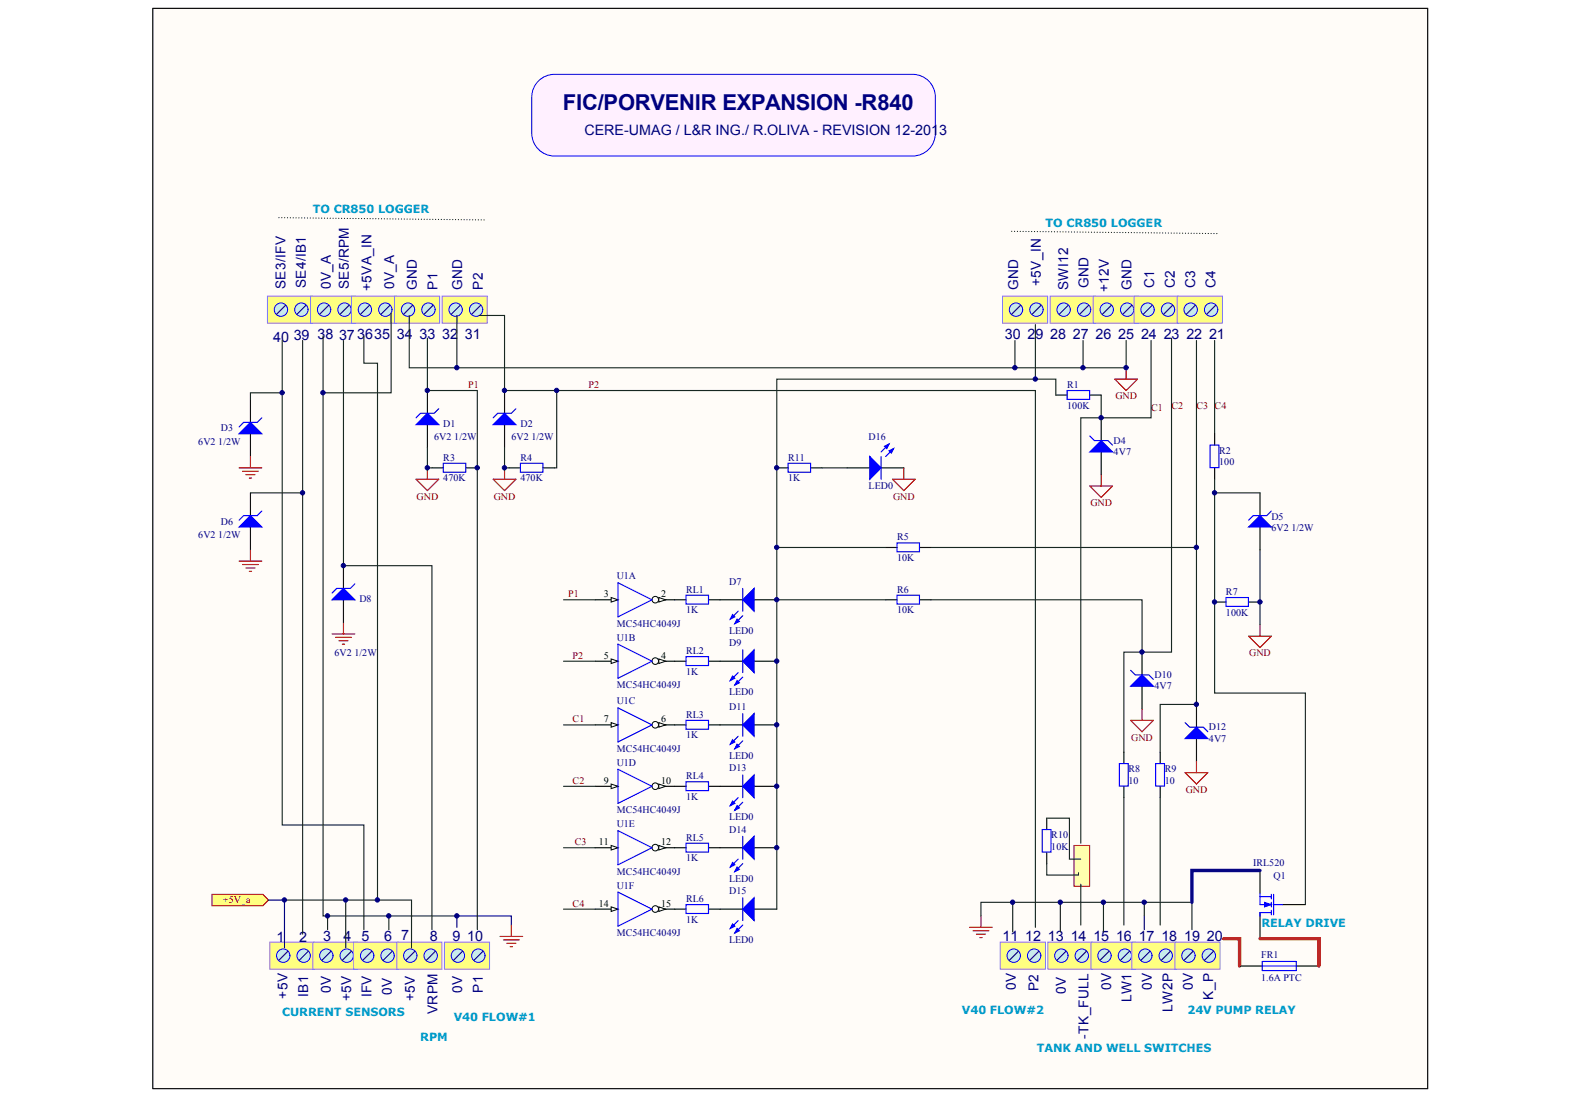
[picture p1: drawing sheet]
<svg xmlns="http://www.w3.org/2000/svg" width="289mm" height="200mm" viewBox="0 0 289 200" stroke-linecap="round" stroke-linejoin="round" font-family="sans-serif">
<path d="M27.8 1.5h232.1v196.6h-232.1z" fill="#fffcf8" stroke="#000" stroke-width=".18"/>
<path d="M98.3 14.5a4.1 4.1 0 0 1 2.6-1h65.3a4.1 4.1 0 0 1 4.1 4.2v6.6a4.1 4.1 0 0 1-4.1 4.1h-65.3a4.1 4.1 0 0 1-4.1-4.1v-6.6a4.1 4.1 0 0 1 1.5-3.2z" fill="#fff0ff" stroke="#00f" stroke-width=".18"/>
<path d="M49.1 171.5h8.2v4.9h-8.2z" fill="#ffff80" stroke="#96f" stroke-width=".18"/>
<circle cx="51.6" cy="173.9" r="1.22" fill="#c8ebeb" stroke="#00f" stroke-width=".18"/>
<path d="M52.4 173.1l-1.6 1.7" fill="none" stroke="#0c0087" stroke-width=".21"/>
<circle cx="55.3" cy="173.9" r="1.22" fill="#c8ebeb" stroke="#00f" stroke-width=".18"/>
<path d="M56.1 173.1l-1.6 1.7" fill="none" stroke="#0c0087" stroke-width=".21"/>
<path d="M57 171.5h8.2v4.9h-8.2z" fill="#ffff80" stroke="#96f" stroke-width=".18"/>
<circle cx="59.4" cy="173.9" r="1.22" fill="#c8ebeb" stroke="#00f" stroke-width=".18"/>
<path d="M60.3 173.1l-1.7 1.7" fill="none" stroke="#0c0087" stroke-width=".21"/>
<circle cx="63.1" cy="173.9" r="1.22" fill="#c8ebeb" stroke="#00f" stroke-width=".18"/>
<path d="M64 173.1l-1.7 1.7" fill="none" stroke="#0c0087" stroke-width=".21"/>
<path d="M64.4 171.5h8.2v4.9h-8.2z" fill="#ffff80" stroke="#96f" stroke-width=".18"/>
<circle cx="66.8" cy="173.9" r="1.22" fill="#c8ebeb" stroke="#00f" stroke-width=".18"/>
<path d="M67.7 173.1l-1.7 1.7" fill="none" stroke="#0c0087" stroke-width=".21"/>
<circle cx="70.6" cy="173.9" r="1.22" fill="#c8ebeb" stroke="#00f" stroke-width=".18"/>
<path d="M71.4 173.1l-1.6 1.7" fill="none" stroke="#0c0087" stroke-width=".21"/>
<path d="M72.2 171.5h8.3v4.9h-8.3z" fill="#ffff80" stroke="#96f" stroke-width=".18"/>
<circle cx="74.7" cy="173.9" r="1.22" fill="#c8ebeb" stroke="#00f" stroke-width=".18"/>
<path d="M75.5 173.1l-1.6 1.7" fill="none" stroke="#0c0087" stroke-width=".21"/>
<circle cx="78.4" cy="173.9" r="1.22" fill="#c8ebeb" stroke="#00f" stroke-width=".18"/>
<path d="M79.3 173.1l-1.7 1.7" fill="none" stroke="#0c0087" stroke-width=".21"/>
<path d="M80.9 171.5h8.2v4.9h-8.2z" fill="#ffff80" stroke="#96f" stroke-width=".18"/>
<circle cx="83.4" cy="173.9" r="1.22" fill="#c8ebeb" stroke="#00f" stroke-width=".18"/>
<path d="M84.2 173.1l-1.6 1.7" fill="none" stroke="#0c0087" stroke-width=".21"/>
<circle cx="87.1" cy="173.9" r="1.22" fill="#c8ebeb" stroke="#00f" stroke-width=".18"/>
<path d="M87.9 173.1l-1.6 1.7" fill="none" stroke="#0c0087" stroke-width=".21"/>
<path d="M182.1 171.5h8.2v4.9h-8.2z" fill="#ffff80" stroke="#96f" stroke-width=".18"/>
<circle cx="184.6" cy="173.9" r="1.22" fill="#c8ebeb" stroke="#00f" stroke-width=".18"/>
<path d="M185.4 173.1l-1.6 1.7" fill="none" stroke="#0c0087" stroke-width=".21"/>
<circle cx="188.3" cy="173.9" r="1.22" fill="#c8ebeb" stroke="#00f" stroke-width=".18"/>
<path d="M189.1 173.1l-1.6 1.7" fill="none" stroke="#0c0087" stroke-width=".21"/>
<path d="M190.8 171.5h8.2v4.9h-8.2z" fill="#ffff80" stroke="#96f" stroke-width=".18"/>
<circle cx="193.2" cy="173.9" r="1.22" fill="#c8ebeb" stroke="#00f" stroke-width=".18"/>
<path d="M194.1 173.1l-1.7 1.7" fill="none" stroke="#0c0087" stroke-width=".21"/>
<circle cx="196.9" cy="173.9" r="1.22" fill="#c8ebeb" stroke="#00f" stroke-width=".18"/>
<path d="M197.8 173.1l-1.7 1.7" fill="none" stroke="#0c0087" stroke-width=".21"/>
<path d="M198.6 171.5h8.2v4.9h-8.2z" fill="#ffff80" stroke="#96f" stroke-width=".18"/>
<circle cx="201.1" cy="173.9" r="1.22" fill="#c8ebeb" stroke="#00f" stroke-width=".18"/>
<path d="M201.9 173.1l-1.6 1.7" fill="none" stroke="#0c0087" stroke-width=".21"/>
<circle cx="204.8" cy="173.9" r="1.22" fill="#c8ebeb" stroke="#00f" stroke-width=".18"/>
<path d="M205.6 173.1l-1.6 1.7" fill="none" stroke="#0c0087" stroke-width=".21"/>
<path d="M206.1 171.5h8.2v4.9h-8.2z" fill="#ffff80" stroke="#96f" stroke-width=".18"/>
<circle cx="208.5" cy="173.9" r="1.22" fill="#c8ebeb" stroke="#00f" stroke-width=".18"/>
<path d="M209.4 173.1l-1.7 1.7" fill="none" stroke="#0c0087" stroke-width=".21"/>
<circle cx="212.2" cy="173.9" r="1.22" fill="#c8ebeb" stroke="#00f" stroke-width=".18"/>
<path d="M213.1 173.1l-1.7 1.7" fill="none" stroke="#0c0087" stroke-width=".21"/>
<path d="M213.9 171.5h8.2v4.9h-8.2z" fill="#ffff80" stroke="#96f" stroke-width=".18"/>
<circle cx="216.4" cy="173.9" r="1.22" fill="#c8ebeb" stroke="#00f" stroke-width=".18"/>
<path d="M217.2 173.1l-1.6 1.7" fill="none" stroke="#0c0087" stroke-width=".21"/>
<circle cx="220.1" cy="173.9" r="1.22" fill="#c8ebeb" stroke="#00f" stroke-width=".18"/>
<path d="M220.9 173.1l-1.6 1.7" fill="none" stroke="#0c0087" stroke-width=".21"/>
<path d="M48.7 53.9h8.2v4.9h-8.2z" fill="#ffff80" stroke="#96f" stroke-width=".18"/>
<circle cx="51.2" cy="56.4" r="1.22" fill="#c8ebeb" stroke="#00f" stroke-width=".18"/>
<path d="M52 55.6l-1.7 1.6" fill="none" stroke="#0c0087" stroke-width=".21"/>
<circle cx="54.9" cy="56.4" r="1.22" fill="#c8ebeb" stroke="#00f" stroke-width=".18"/>
<path d="M55.7 55.6l-1.6 1.6" fill="none" stroke="#0c0087" stroke-width=".21"/>
<path d="M56.5 53.9h8.3v4.9h-8.3z" fill="#ffff80" stroke="#96f" stroke-width=".18"/>
<circle cx="59" cy="56.4" r="1.22" fill="#c8ebeb" stroke="#00f" stroke-width=".18"/>
<path d="M59.8 55.6l-1.6 1.6" fill="none" stroke="#0c0087" stroke-width=".21"/>
<circle cx="62.7" cy="56.4" r="1.22" fill="#c8ebeb" stroke="#00f" stroke-width=".18"/>
<path d="M63.6 55.6l-1.7 1.6" fill="none" stroke="#0c0087" stroke-width=".21"/>
<path d="M64 53.9h8.2v4.9h-8.2z" fill="#ffff80" stroke="#96f" stroke-width=".18"/>
<circle cx="66.4" cy="56.4" r="1.22" fill="#c8ebeb" stroke="#00f" stroke-width=".18"/>
<path d="M67.3 55.6l-1.7 1.6" fill="none" stroke="#0c0087" stroke-width=".21"/>
<circle cx="70.1" cy="56.4" r="1.22" fill="#c8ebeb" stroke="#00f" stroke-width=".18"/>
<path d="M71 55.6l-1.7 1.6" fill="none" stroke="#0c0087" stroke-width=".21"/>
<path d="M71.8 53.9h8.2v4.9h-8.2z" fill="#ffff80" stroke="#96f" stroke-width=".18"/>
<circle cx="74.3" cy="56.4" r="1.22" fill="#c8ebeb" stroke="#00f" stroke-width=".18"/>
<path d="M75.1 55.6l-1.6 1.6" fill="none" stroke="#0c0087" stroke-width=".21"/>
<circle cx="78" cy="56.4" r="1.22" fill="#c8ebeb" stroke="#00f" stroke-width=".18"/>
<path d="M78.8 55.6l-1.6 1.6" fill="none" stroke="#0c0087" stroke-width=".21"/>
<path d="M80.5 53.9h8.2v4.9h-8.2z" fill="#ffff80" stroke="#96f" stroke-width=".18"/>
<circle cx="83" cy="56.4" r="1.22" fill="#c8ebeb" stroke="#00f" stroke-width=".18"/>
<path d="M83.8 55.6l-1.7 1.6" fill="none" stroke="#0c0087" stroke-width=".21"/>
<circle cx="86.7" cy="56.4" r="1.22" fill="#c8ebeb" stroke="#00f" stroke-width=".18"/>
<path d="M87.5 55.6l-1.6 1.6" fill="none" stroke="#0c0087" stroke-width=".21"/>
<path d="M182.5 53.9h8.2v4.9h-8.2z" fill="#ffff80" stroke="#96f" stroke-width=".18"/>
<circle cx="185" cy="56.4" r="1.22" fill="#c8ebeb" stroke="#00f" stroke-width=".18"/>
<path d="M185.8 55.6l-1.6 1.6" fill="none" stroke="#0c0087" stroke-width=".21"/>
<circle cx="188.7" cy="56.4" r="1.22" fill="#c8ebeb" stroke="#00f" stroke-width=".18"/>
<path d="M189.5 55.6l-1.6 1.6" fill="none" stroke="#0c0087" stroke-width=".21"/>
<path d="M191.2 53.9h8.2v4.9h-8.2z" fill="#ffff80" stroke="#96f" stroke-width=".18"/>
<circle cx="193.6" cy="56.4" r="1.22" fill="#c8ebeb" stroke="#00f" stroke-width=".18"/>
<path d="M194.5 55.6l-1.7 1.6" fill="none" stroke="#0c0087" stroke-width=".21"/>
<circle cx="197.4" cy="56.4" r="1.22" fill="#c8ebeb" stroke="#00f" stroke-width=".18"/>
<path d="M198.2 55.6l-1.6 1.6" fill="none" stroke="#0c0087" stroke-width=".21"/>
<path d="M199 53.9h8.3v4.9h-8.3z" fill="#ffff80" stroke="#96f" stroke-width=".18"/>
<circle cx="201.5" cy="56.4" r="1.22" fill="#c8ebeb" stroke="#00f" stroke-width=".18"/>
<path d="M202.3 55.6l-1.6 1.6" fill="none" stroke="#0c0087" stroke-width=".21"/>
<circle cx="205.2" cy="56.4" r="1.22" fill="#c8ebeb" stroke="#00f" stroke-width=".18"/>
<path d="M206.1 55.6l-1.7 1.6" fill="none" stroke="#0c0087" stroke-width=".21"/>
<path d="M206.5 53.9h8.2v4.9h-8.2z" fill="#ffff80" stroke="#96f" stroke-width=".18"/>
<circle cx="208.9" cy="56.4" r="1.22" fill="#c8ebeb" stroke="#00f" stroke-width=".18"/>
<path d="M209.8 55.6l-1.7 1.6" fill="none" stroke="#0c0087" stroke-width=".21"/>
<circle cx="212.6" cy="56.4" r="1.22" fill="#c8ebeb" stroke="#00f" stroke-width=".18"/>
<path d="M213.5 55.6l-1.7 1.6" fill="none" stroke="#0c0087" stroke-width=".21"/>
<path d="M214.3 53.9h8.2v4.9h-8.2z" fill="#ffff80" stroke="#96f" stroke-width=".18"/>
<circle cx="216.8" cy="56.4" r="1.22" fill="#c8ebeb" stroke="#00f" stroke-width=".18"/>
<path d="M217.6 55.6l-1.6 1.6" fill="none" stroke="#0c0087" stroke-width=".21"/>
<circle cx="220.5" cy="56.4" r="1.22" fill="#c8ebeb" stroke="#00f" stroke-width=".18"/>
<path d="M221.3 55.6l-1.6 1.6" fill="none" stroke="#0c0087" stroke-width=".21"/>
<path d="M38.6 162.8h9.3l1 1-1 1.1h-9.3z" fill-rule="evenodd" fill="#ffff80" stroke="#800000" stroke-width=".18"/>
<path d="M48.9 163.8h2.9v8.7M93.1 168.4v-1.7h-9.9v2.1M208.3 166.7v2.5" fill="none" stroke="#000080" stroke-width=".21"/>
<g fill="none" stroke="#000" stroke-width=".21">
<path d="M45.6 72.7v4.2M45.6 78.9v4.2M77.8 71.1v4.1M77.8 77.3v4.1M91.9 71.1v4.1M91.9 77.3v4.1M45.6 89.7v4.1M45.6 95.9v4.2M78.6 85.2h2.1M84.8 85.2h2.1M92.7 85.2h2M98.9 85.2h2"/>
<path d="M229.4 89.7v4.1M229.4 95.9v4.2M62.5 103v4.1M62.5 109.2v4.1M108.4 109.2h4.1M122.8 109.2h2.1M129 109.2h2.1"/>
</g>
<path d="M47.7 76l-.9 .9h-2.4l-.9 .8M79.9 74.4l-.8 .8h-2.5l-.9 .8M93.9 74.4l-.8 .8h-2.5l-.8 .8M47.7 93l-.9 .8h-2.4l-.9 .9M80.7 84.3h4.1v1.6h-4.1zM94.7 84.3h4.1v1.6h-4.1zM231.5 93l-.9 .8h-2.4l-.9 .9M64.6 106.3l-.8 .8h-2.5l-.8 .8M124.9 108.3h4.1v1.7h-4.1z" fill="none" stroke="#00f" stroke-width=".21"/>
<g fill="none" stroke="#800000" stroke-width=".21">
<path d="M203 69h4.1l-2.1 2.1zM205 66.9v2.1M43.5 85.2h4.2M44.2 85.8h2.8M44.8 86.4h1.6M45.4 87h.4M45.6 83.1v2.1M75.7 87.2h4.2l-2.1 2.1zM77.8 85.2v2M89.8 87.2h4.1l-2 2.1zM91.9 85.2v2M43.5 102.1h4.2"/>
<path d="M44.2 102.8h2.8M44.8 103.4h1.6M45.4 104h.4M45.6 100.1v2M60.5 115.4h4.1M61.1 116h2.9M61.7 116.6h1.7M62.3 117.2h.4M62.5 113.3v2.1M91 170.4h4.2M91.6 171.1h2.9M92.3 171.7h1.6"/>
<path d="M92.9 172.3h.4M93.1 168.4v2M176.5 168.8h4.2M177.1 169.4h2.9M177.8 170h1.6M178.4 170.6h.4M178.6 166.7v2.1"/>
</g>
<path d="M222.8 170.9h2.9v4.9" fill="none" stroke="#f00" stroke-width=".62"/>
<g fill="#00f" stroke="#00f" stroke-width=".21">
<path d="M229.4 93.8l2.1 2.1h-4.2z"/>
<path d="M45.6 76.9l2.1 2h-4.2z"/>
<path d="M45.6 93.8l2.1 2.1h-4.2z"/>
<path d="M62.5 107.1l2.1 2.1h-4.1z"/>
<path d="M77.8 75.2l2.1 2.1h-4.2z"/>
<path d="M91.9 75.2l2 2.1h-4.1z"/>
</g>
<g fill="none" stroke="#172721" stroke-width=".21">
<path d="M71.2 57v14.5h-12.4M74.5 57.4v9.5h130.5v-4.9M83.2 57.4v9.5M87.3 57.4h4.6v13.7h96.6v97.7M51.4 62v88.2h14.8v19M51.4 71.5h-5.8v1.2M55.1 62v108M58.8 61.1v105.6h.8M62.5 62v41h16.1v66.2M66.2 61.1v5h2.5v97.7M77.8 61.6v9.5h9.1v98.1M101.4 71.1v14.1h-.5"/>
<path d="M184.8 62v4.9M197.2 62v4.9M45.6 89.7h9.5M77.8 81.4v3.8h.8M91.9 81.4v3.8h.8M51.8 163.8h23.1v8.7M62.9 163.8v8.7M70.8 166.7v2.5M83.2 166.7h-23.6v2.5M178.6 166.7v-2.5h38.4v5M184.4 164.2v5.4M193 164.2v5.4"/>
<path d="M200.9 164.2v5.4M208.3 164.2v2.5"/>
</g>
<path d="M111.3 108.8l1.2 .4-1.2 .4z" fill="#fffcf8" stroke="#000" stroke-width=".18"/>
<path d="M118.7 109.2h4.1" fill="none" stroke="#000" stroke-width=".21"/>
<circle cx="119.3" cy="109.1" r=".6" fill="#fffcf8" stroke="#000" stroke-width=".18"/>
<path d="M119.9 108.8l1.3 .4-1.3 .4z" fill="#fffcf8" stroke="#000" stroke-width=".18"/>
<path d="M112.5 106.1l6.2 3.1-6.2 3.1z" fill="none" stroke="#00f" stroke-width=".21"/>
<path d="M108.4 120.3h4.1" fill="none" stroke="#000" stroke-width=".21"/>
<path d="M111.3 119.9l1.2 .4-1.2 .5z" fill="#fffcf8" stroke="#000" stroke-width=".18"/>
<path d="M118.7 120.3h4.1" fill="none" stroke="#000" stroke-width=".21"/>
<circle cx="119.3" cy="120.3" r=".6" fill="#fffcf8" stroke="#000" stroke-width=".18"/>
<path d="M119.9 119.9l1.3 .4-1.3 .5z" fill="#fffcf8" stroke="#000" stroke-width=".18"/>
<path d="M112.5 117.2l6.2 3.1-6.2 3.2z" fill="none" stroke="#00f" stroke-width=".21"/>
<path d="M108.4 131.9h4.1" fill="none" stroke="#000" stroke-width=".21"/>
<path d="M111.3 131.5l1.2 .4-1.2 .5z" fill="#fffcf8" stroke="#000" stroke-width=".18"/>
<path d="M118.7 131.9h4.1" fill="none" stroke="#000" stroke-width=".21"/>
<circle cx="119.3" cy="131.9" r=".6" fill="#fffcf8" stroke="#000" stroke-width=".18"/>
<path d="M119.9 131.5l1.3 .4-1.3 .5z" fill="#fffcf8" stroke="#000" stroke-width=".18"/>
<path d="M112.5 128.8l6.2 3.1-6.2 3.1z" fill="none" stroke="#00f" stroke-width=".21"/>
<path d="M118.7 143.1h4.1" fill="none" stroke="#000" stroke-width=".21"/>
<circle cx="119.3" cy="143.1" r=".6" fill="#fffcf8" stroke="#000" stroke-width=".18"/>
<path d="M119.9 142.7l1.3 .4-1.3 .4z" fill="#fffcf8" stroke="#000" stroke-width=".18"/>
<path d="M108.4 143.1h4.1" fill="none" stroke="#000" stroke-width=".21"/>
<path d="M111.3 142.7l1.2 .4-1.2 .4z" fill="#fffcf8" stroke="#000" stroke-width=".18"/>
<path d="M112.5 140l6.2 3.1-6.2 3.1z" fill="none" stroke="#00f" stroke-width=".21"/>
<path d="M118.7 154.3h4.1" fill="none" stroke="#000" stroke-width=".21"/>
<circle cx="119.3" cy="154.3" r=".6" fill="#fffcf8" stroke="#000" stroke-width=".18"/>
<path d="M119.9 153.9l1.3 .4-1.3 .4z" fill="#fffcf8" stroke="#000" stroke-width=".18"/>
<path d="M108.4 154.3h4.1" fill="none" stroke="#000" stroke-width=".21"/>
<path d="M111.3 153.9l1.2 .4-1.2 .4z" fill="#fffcf8" stroke="#000" stroke-width=".18"/>
<path d="M112.5 151.2l6.2 3.1-6.2 3.1z" fill="none" stroke="#00f" stroke-width=".21"/>
<path d="M118.7 165.5h4.1" fill="none" stroke="#000" stroke-width=".21"/>
<circle cx="119.3" cy="165.5" r=".6" fill="#fffcf8" stroke="#000" stroke-width=".18"/>
<path d="M119.9 165.1l1.3 .4-1.3 .4z" fill="#fffcf8" stroke="#000" stroke-width=".18"/>
<path d="M108.4 165.5h4.1" fill="none" stroke="#000" stroke-width=".21"/>
<path d="M111.3 165.1l1.2 .4-1.2 .4z" fill="#fffcf8" stroke="#000" stroke-width=".18"/>
<g fill="none" stroke="#00f" stroke-width=".21">
<path d="M124.9 119.5h4.1v1.6h-4.1zM134.4 111.2l-1.4 1.5M135.2 112.1l-1.4 1.4M135.2 107.1v4.1M135.2 118.3v4.1M124.9 131.1h4.1v1.6h-4.1zM134.4 122.4l-1.4 1.5M134.4 134l-1.4 1.5M135.2 129.9v4.1M135.2 123.2l-1.4 1.5M135.2 134.8l-1.4 1.5M124.9 142.3h4.1v1.6h-4.1z"/>
<path d="M124.9 153.5h4.1v1.6h-4.1zM134.4 145.2l-1.4 1.4M134.4 156.4l-1.4 1.4M135.2 141v4.2M135.2 152.2v4.2M135.2 146l-1.4 1.5M135.2 157.2l-1.4 1.4M112.5 162.4l6.2 3.1-6.2 3.1zM124.9 164.6h4.1v1.7h-4.1zM134.4 167.5l-1.4 1.5M135.2 163.4v4.1M135.2 168.4l-1.4 1.4"/>
</g>
<g fill="none" stroke="#000" stroke-width=".21">
<path d="M131.1 109.2h4.1M137.3 109.2h4.1M122.8 120.3h2.1M122.8 131.9h2.1M129 120.3h6.2M129 131.9h6.2M137.3 120.3h4.1M137.3 131.9h4.1M122.8 143.1h2.1M122.8 154.3h2.1M129 143.1h6.2M129 154.3h6.2"/>
<path d="M137.3 143.1h4.1M137.3 154.3h4.1M122.8 165.5h2.1M129 165.5h6.2M137.3 165.5h4.1"/>
</g>
<g fill="#00f" stroke="#00f" stroke-width=".21">
<path d="M137.3 107.1v4.1l-2.1-2z"/>
<path d="M133.4 111.9l.4 .4-.8 .4z"/>
<path d="M134.2 112.7l.4 .4-.8 .4z"/>
<path d="M137.3 118.3v4.1l-2.1-2.1z"/>
<path d="M133.4 123l.4 .5-.8 .4z"/>
<path d="M134.2 123.9l.4 .4-.8 .4z"/>
<path d="M137.3 129.9v4.1l-2.1-2.1z"/>
<path d="M133.4 134.6l.4 .4-.8 .5z"/>
<path d="M134.2 135.5l.4 .4-.8 .4z"/>
<path d="M137.3 141v4.2l-2.1-2.1z"/>
<path d="M133.4 145.8l.4 .4-.8 .4z"/>
<path d="M134.2 146.6l.4 .4-.8 .5z"/>
<path d="M137.3 152.2v4.2l-2.1-2.1z"/>
<path d="M133.4 157l.4 .4-.8 .4z"/>
<path d="M134.2 157.8l.4 .4-.8 .4z"/>
<path d="M137.3 163.4v4.1l-2.1-2z"/>
<path d="M133.4 168.2l.4 .4-.8 .4z"/>
<path d="M134.2 169l.4 .4-.8 .4z"/>
</g>
<path d="M188.5 59.1v9.9h-47.1v96.5M213.3 61.6v57.1h-8.7v18.2M217.8 62v66.2h-6.6v8.7M102.6 109.2h5.8M102.6 120.3h5.8M102.6 131.9h5.8M102.6 143.1h5.8M102.6 154.3h5.8M102.6 165.5h5.8" fill="none" stroke="#172721" stroke-width=".21"/>
<path d="M195.5 153.9h2.9v7.4h-2.9z" fill="#ffffb0" stroke="#800000" stroke-width=".18"/>
<g fill="none" stroke="#172721" stroke-width=".21">
<path d="M188.5 69h3.7v2.9M200.5 71.9v4.1M209.6 62v14h-12.8v77.5M221.1 62v16.9M141.4 99.6h19.8M149.7 85.2h4.5M169.5 99.6h48.3M221.1 87.2v38.9h16.6v38.5M221.1 89.7h8.3M141.4 109.2h19.8M169.5 109.2h38.4v9.5M229.4 100.1v13.6"/>
<path d="M190.6 157.2v2.1h5.7v-.5M190.6 148.9h4.1v7.5h2.1M204.6 145.2v23.2M211.2 145.2v23.2M196.8 160.9v7.5"/>
</g>
<g fill="none" stroke="#000" stroke-width=".21">
<path d="M192.2 71.9h2.1M198.4 71.9h2.1M200.5 76v4.2M221.1 78.9v2.1M141.4 85.2h2.1M147.6 85.2h2.1M154.2 85.2h4.2M160.4 85.2h4.1M161.2 99.6h2.1M167.4 99.6h2.1M200.5 82.3v4.1M221.1 85.2v2"/>
<path d="M161.2 109.2h2.1M167.4 109.2h2.1M207.9 118.7v4.1M221.1 109.6h2.1M227.3 109.6h2.1M204.6 136.9v2.1M207.9 124.9v4.1M211.2 136.9v2.1M217.8 128.2v4.2M217.8 134.4v4.2M190.6 148.9v2.1M190.6 155.1v2.1"/>
<path d="M204.6 143.1v2.1M211.2 143.1v2.1M229.4 158.4v4.2M225.7 175.8h4.1M229.4 166.7v4.2M233.5 164.6h4.2M236 175.8h4.1"/>
</g>
<g fill="#00f" stroke="#00f" stroke-width=".21">
<path d="M200.5 80.2l2 2.1h-4.1z"/>
<path d="M207.9 122.8l2.1 2.1h-4.2z"/>
<path d="M217.8 132.4l2.1 2h-4.1z"/>
<path d="M158.4 83.1l2 2.1-2 2z"/>
<path d="M161.9 82.1l.8-.5-.4 .9z"/>
<path d="M161 81.2l.9-.4-.5 .8z"/>
</g>
<g fill="none" stroke="#00f" stroke-width=".21">
<path d="M194.3 71.1h4.1v1.6h-4.1zM198.4 79.4l.8 .8h2.5l.8 .8M143.5 84.3h4.1v1.6h-4.1zM160.4 83.1v4.1M161.9 80.8l-1.5 1.5M162.7 81.6l-1.5 1.5M163.3 98.8h4.1v1.6h-4.1zM220.3 81h1.6v4.1h-1.6zM163.3 108.3h4.1v1.7h-4.1zM223.2 108.8h4.1v1.6h-4.1zM203.8 139h1.6v4.1h-1.6zM205.8 122l.9 .8h2.5l.8 .9"/>
<path d="M210.4 139h1.6v4.1h-1.6zM215.8 131.5l.8 .9h2.5l.8 .8M189.7 151h1.7v4.1h-1.7zM229.4 162.6v2h2.1M229.4 163.2h2.1M229.8 175h6.2v1.7h-6.2zM229.8 175.8h6.2M231.5 166.1h-2.1v.6M231.5 162.8v.8M231.5 164.2v.9M231.5 165.7v.8M231.9 164.6h1.6"/>
<path d="M231.9 162.8v3.7"/>
</g>
<path d="M162.5 87.2h4.1l-2.1 2.1zM164.5 85.2v2M198.4 88.5h4.1l-2 2zM200.5 86.4v2.1M227.3 115.8h4.2l-2.1 2.1zM229.4 113.7v2.1M205.8 131.1h4.2l-2.1 2.1zM207.9 129v2.1M217.8 138.6v2M215.8 140.6h4.1l-2.1 2.1z" fill="none" stroke="#800000" stroke-width=".21"/>
<path d="M230.2 164.2l1.3 .4-1.3 .5z" fill="#00f" stroke="#00f" stroke-width=".18"/>
<path d="M229.4 158.4h-12.4v5.8" fill="none" stroke="#11037f" stroke-width=".62"/>
<path d="M88.1 40l-37.5-.4M221.5 42.5l-37.5-.4" fill="none" stroke="#000" stroke-width=".21" stroke-dasharray="0 .5"/>
<path d="M229.4 170.9h10.7v4.9" fill="none" stroke="#f00" stroke-width=".62"/>
<g fill="#000080" stroke="#000080" stroke-width=".18">
<circle cx="51.4" cy="71.5" r=".39"/>
<circle cx="51.8" cy="163.8" r=".39"/>
<circle cx="55.1" cy="89.7" r=".39"/>
<circle cx="58.8" cy="71.5" r=".39"/>
<circle cx="59.6" cy="166.7" r=".39"/>
<circle cx="62.5" cy="102.9" r=".39"/>
<circle cx="62.9" cy="163.8" r=".39"/>
<circle cx="68.7" cy="163.8" r=".39"/>
<circle cx="70.8" cy="166.7" r=".39"/>
<circle cx="77.8" cy="85.1" r=".39"/>
<circle cx="77.8" cy="71.1" r=".39"/>
<circle cx="83.2" cy="166.7" r=".39"/>
<circle cx="83.2" cy="66.9" r=".39"/>
<circle cx="86.9" cy="85.1" r=".39"/>
<circle cx="91.8" cy="85.1" r=".39"/>
<circle cx="91.8" cy="71.1" r=".39"/>
<circle cx="101.3" cy="71.1" r=".39"/>
<circle cx="141.4" cy="154.3" r=".39"/>
<circle cx="141.4" cy="143.1" r=".39"/>
<circle cx="141.4" cy="131.9" r=".39"/>
<circle cx="141.4" cy="120.3" r=".39"/>
<circle cx="141.4" cy="109.1" r=".39"/>
<circle cx="141.4" cy="99.6" r=".39"/>
<circle cx="141.4" cy="85.1" r=".39"/>
<circle cx="184.4" cy="164.2" r=".39"/>
<circle cx="184.8" cy="66.9" r=".39"/>
<circle cx="188.5" cy="69" r=".39"/>
<circle cx="193" cy="164.2" r=".39"/>
<circle cx="197.2" cy="66.9" r=".39"/>
<circle cx="200.5" cy="76" r=".39"/>
<circle cx="200.9" cy="164.2" r=".39"/>
<circle cx="205" cy="66.9" r=".39"/>
<circle cx="207.9" cy="118.7" r=".39"/>
<circle cx="208.3" cy="164.2" r=".39"/>
<circle cx="217.8" cy="128.2" r=".39"/>
<circle cx="217.8" cy="99.6" r=".39"/>
<circle cx="221.1" cy="109.6" r=".39"/>
<circle cx="221.1" cy="89.7" r=".39"/>
<circle cx="229.4" cy="109.6" r=".39"/>
</g>
<text font-size="4" fill="#000080" x="102.5" y="20">FIC/PORVENIR EXPANSION -R840</text>
<g font-size="2.6" fill="#000080">
<text x="106.4" y="24.6">CERE-UMAG / L&amp;R ING./ R.OLIVA - REVISION 12-2013</text>
<text x="49.7" y="62.2">40</text>
<text x="53.5" y="61.8">39</text>
<text x="57.8" y="61.6">38</text>
<text x="61.7" y="61.8">373635</text>
<text x="72.3" y="61.6">34</text>
<text x="76.4" y="61.6">33</text>
<text x="80.5" y="61.6">32</text>
<text x="84.6" y="61.6">31</text>
<text x="182.9" y="61.6">30</text>
<text x="187.1" y="61.6">29</text>
<text x="191.2" y="61.6">28</text>
<text x="195.3" y="61.6">27</text>
<text x="199.5" y="61.6">26</text>
<text x="203.6" y="61.6">25</text>
<text x="207.7" y="61.6">24</text>
<text x="211.9" y="61.6">23</text>
<text x="216" y="61.6">22</text>
<text x="220.1" y="61.6">21</text>
<text x="50.3" y="171.5">1</text>
<text x="54.5" y="171.5">2</text>
<text x="58.8" y="171.3">3</text>
<text x="62.5" y="171.3">4</text>
<text x="65.8" y="171.3">5</text>
<text x="70" y="171.3">6</text>
<text x="73.1" y="171.1">7</text>
<text x="78.2" y="171.3">8</text>
<text x="82.4" y="171.3">9</text>
<text x="85.1" y="171.3">10</text>
<text x="182.5" y="171.3">11</text>
<text x="186.7" y="171.3">12</text>
<text x="190.8" y="171.3">13</text>
<text x="194.9" y="171.3">14</text>
<text x="199.1" y="171.3">15</text>
<text x="203.2" y="171.3">16</text>
<text x="207.3" y="171.3">17</text>
<text x="211.4" y="171.3">18</text>
<text x="215.6" y="171.3">19</text>
<text x="219.7" y="171.3">20</text>
</g>
<g font-size="2.5" fill="#000080">
<text x="52" y="52.6" transform="rotate(-90 52 52.6)">SE3/IFV</text>
<text x="55.7" y="52.4" transform="rotate(-90 55.7 52.4)">SE4/IB1</text>
<text x="60.2" y="52.6" transform="rotate(-90 60.2 52.6)">0V_A</text>
<text x="63.5" y="52.7" transform="rotate(-90 63.5 52.7)">SE5/RPM</text>
<text x="67.6" y="53" transform="rotate(-90 67.6 53)">+5VA_IN</text>
<text x="71.8" y="52.6" transform="rotate(-90 71.8 52.6)">0V_A</text>
<text x="75.9" y="52.8" transform="rotate(-90 75.9 52.8)">GND</text>
<text x="79.6" y="52.7" transform="rotate(-90 79.6 52.7)">P1</text>
<text x="84.2" y="52.8" transform="rotate(-90 84.2 52.8)">GND</text>
<text x="87.9" y="52.7" transform="rotate(-90 87.9 52.7)">P2</text>
<text x="185.4" y="52.8" transform="rotate(-90 185.4 52.8)">GND</text>
<text x="189.5" y="52.1" transform="rotate(-90 189.5 52.1)">+5V_IN</text>
<text x="194.4" y="52.8" transform="rotate(-90 194.4 52.8)">SWI12</text>
<text x="198.2" y="52.4" transform="rotate(-90 198.2 52.4)">GND</text>
<text x="201.9" y="53.2" transform="rotate(-90 201.9 53.2)">+12V</text>
<text x="206" y="52.8" transform="rotate(-90 206 52.8)">GND</text>
<text x="210.1" y="52.4" transform="rotate(-90 210.1 52.4)">C1</text>
<text x="213.9" y="52.4" transform="rotate(-90 213.9 52.4)">C2</text>
<text x="217.6" y="52.4" transform="rotate(-90 217.6 52.4)">C3</text>
<text x="221.3" y="52.4" transform="rotate(-90 221.3 52.4)">C4</text>
<text x="52.4" y="181.7" transform="rotate(-90 52.4 181.7)">+5V</text>
<text x="56.1" y="181.4" transform="rotate(-90 56.1 181.4)">IB1</text>
<text x="60.2" y="180.6" transform="rotate(-90 60.2 180.6)">0V</text>
<text x="63.9" y="182.2" transform="rotate(-90 63.9 182.2)">+5V</text>
<text x="67.6" y="181.5" transform="rotate(-90 67.6 181.5)">IFV</text>
<text x="71.4" y="181.1" transform="rotate(-90 71.4 181.1)">0V</text>
<text x="75.5" y="182.2" transform="rotate(-90 75.5 182.2)">+5V</text>
<text x="79.6" y="184.6" transform="rotate(-90 79.6 184.6)">VRPM</text>
<text x="84.2" y="180.6" transform="rotate(-90 84.2 180.6)">0V</text>
<text x="87.9" y="180.6" transform="rotate(-90 87.9 180.6)">P1</text>
<text x="184.9" y="180.2" transform="rotate(-90 184.9 180.2)">0V</text>
<text x="189.1" y="180.4" transform="rotate(-90 189.1 180.4)">P2</text>
<text x="194" y="180.9" transform="rotate(-90 194 180.9)">0V</text>
<text x="202.3" y="180.2" transform="rotate(-90 202.3 180.2)">0V</text>
<text x="206" y="182.4" transform="rotate(-90 206 182.4)">LW1</text>
<text x="209.7" y="180.2" transform="rotate(-90 209.7 180.2)">0V</text>
<text x="213.4" y="184.1" transform="rotate(-90 213.4 184.1)">LW2P</text>
<text x="217.2" y="180.2" transform="rotate(-90 217.2 180.2)">0V</text>
<text x="220.9" y="182" transform="rotate(-90 220.9 182)">K_P</text>
<text x="198.2" y="189" transform="rotate(-90 198.2 189)">-TK_FULL</text>
</g>
<g font-size="2" fill="#009cca">
<text x="57" y="38.8">TO CR850 LOGGER</text>
<text x="190.4" y="41.3">TO CR850 LOGGER</text>
<text x="229.7" y="168.8">RELAY DRIVE</text>
<text x="51.4" y="184.9">CURRENT SENSORS</text>
<text x="82.6" y="185.7">V40 FLOW#1</text>
<text x="175.1" y="184.5">V40 FLOW#2</text>
<text x="216.2" y="184.5">24V PUMP RELAY</text>
<text x="76.5" y="189.5">RPM</text>
<text x="188.8" y="191.5">TANK AND WELL SWITCHES</text>
</g>
<g font-size="1.8" fill="#800000">
<text x="85.2" y="70.6">P1</text>
<text x="107.1" y="70.6">P2</text>
<text x="203.1" y="72.7">GND</text>
<text x="209.6" y="74.8">C1</text>
<text x="213.3" y="74.4">C2</text>
<text x="217.8" y="74.4">C3 C4</text>
<text x="75.9" y="90.9">GND</text>
<text x="89.9" y="90.9">GND</text>
<text x="162.6" y="90.9">GND</text>
<text x="198.5" y="92.2">GND</text>
<text x="103.4" y="108.7">P1</text>
<text x="104.2" y="119.9">P2</text>
<text x="227.4" y="119.5">GND</text>
<text x="104.2" y="131.5">C1</text>
<text x="206" y="134.8">GND</text>
<text x="104.2" y="142.7">C2</text>
<text x="215.9" y="144.3">GND</text>
<text x="104.7" y="153.8">C3</text>
<text x="40.6" y="164.4">+5V_a</text>
<text x="104.2" y="165">C4</text>
</g>
<g font-size="1.8" fill="#000080">
<text x="194.3" y="70.6">R1</text>
<text x="80.7" y="77.7">D1</text>
<text x="94.7" y="77.7">D2</text>
<text x="194.3" y="74.4">100K</text>
<text x="36.1" y="81">6V2</text>
<text x="39.7" y="81">1/2W</text>
<text x="40.2" y="78.5">D3</text>
<text x="79.1" y="80.2">6V2</text>
<text x="80.7" y="83.9">R3</text>
<text x="82.7" y="80.2">1/2W</text>
<text x="93.1" y="80.2">6V2</text>
<text x="94.7" y="83.9">R4</text>
<text x="96.7" y="80.2">1/2W</text>
<text x="143.5" y="83.9">R11</text>
<text x="158.1" y="80.2">D16</text>
<text x="202.8" y="82.8">4V7</text>
<text x="202.8" y="80.8">D4</text>
<text x="222" y="82.6">R2</text>
<text x="80.7" y="87.6">470K</text>
<text x="94.7" y="87.6">470K</text>
<text x="143.5" y="87.6">1K</text>
<text x="158.1" y="89.1">LED0</text>
<text x="222" y="84.7">100</text>
<text x="40.2" y="95.5">D6</text>
<text x="231.5" y="94.6">D5</text>
<text x="36.1" y="98">6V2</text>
<text x="39.7" y="98">1/2W</text>
<text x="163.3" y="98.4">R5</text>
<text x="231.5" y="96.7">6V2</text>
<text x="235.1" y="96.7">1/2W</text>
<text x="112.3" y="105.4">U1A</text>
<text x="124.9" y="107.9">RL1</text>
<text x="132.7" y="106.4">D7</text>
<text x="163.3" y="107.9">R6</text>
<text x="163.3" y="102.1">10K</text>
<text x="65.4" y="109.5">D8</text>
<text x="124.9" y="111.6">1K</text>
<text x="163.3" y="111.6">10K</text>
<text x="223.2" y="112">100K</text>
<text x="223.2" y="108.3">R7</text>
<text x="60.9" y="119.5">6V2</text>
<text x="64.5" y="119.5">1/2W</text>
<text x="112.3" y="114.1">MC54HC4049J</text>
<text x="112.3" y="116.6">U1B</text>
<text x="124.9" y="119.1">RL2</text>
<text x="132.7" y="115.3">LED0</text>
<text x="132.7" y="117.6">D9</text>
<text x="112.3" y="125.3">MC54HC4049J</text>
<text x="124.9" y="122.8">1K</text>
<text x="210.2" y="125.5">4V7</text>
<text x="210.2" y="123.4">D10</text>
<text x="112.3" y="128.2">U1C</text>
<text x="124.9" y="130.7">RL3</text>
<text x="132.7" y="126.5">LED0</text>
<text x="132.7" y="129.2">D11</text>
<text x="112.3" y="136.9">MC54HC4049J</text>
<text x="124.9" y="134.4">1K</text>
<text x="220.1" y="135">4V7</text>
<text x="220.1" y="132.9">D12</text>
<text x="112.3" y="139.4">U1D</text>
<text x="124.9" y="141.8">RL4</text>
<text x="132.7" y="138.1">LED0</text>
<text x="132.7" y="140.4">D13</text>
<text x="205.4" y="142.7">10</text>
<text x="205.4" y="140.6">R8</text>
<text x="212" y="142.7">10</text>
<text x="212" y="140.6">R9</text>
<text x="112.3" y="148.1">MC54HC4049J</text>
<text x="124.9" y="145.6">1K</text>
<text x="132.7" y="149.3">LED0</text>
<text x="112.3" y="150.5">U1E</text>
<text x="124.9" y="153">RL5</text>
<text x="132.7" y="151.6">D14</text>
<text x="191.4" y="154.7">10K</text>
<text x="191.4" y="152.6">R10</text>
<text x="112.3" y="159.2">MC54HC4049J</text>
<text x="112.3" y="161.7">U1F</text>
<text x="124.9" y="156.7">1K</text>
<text x="132.7" y="160.5">LED0</text>
<text x="228.2" y="157.6">IRL520</text>
<text x="231.9" y="160.1">Q1</text>
<text x="124.9" y="167.9">1K</text>
<text x="124.9" y="164.2">RL6</text>
<text x="132.7" y="162.7">D15</text>
<text x="112.3" y="170.4">MC54HC4049J</text>
<text x="132.7" y="171.6">LED0</text>
<text x="229.6" y="174.3">FR1</text>
<text x="229.6" y="178.5">1.6A PTC</text>
</g>
<g font-size="1.8">
<text x="109.9" y="108.7">3</text>
<text x="120.4" y="108.7">2</text>
<text x="109.9" y="119.9">5</text>
<text x="120.4" y="119.9">4</text>
<text x="109.9" y="131.5">7</text>
<text x="120.4" y="131.5">6</text>
<text x="109.9" y="142.7">9</text>
<text x="120.4" y="142.7">10</text>
<text x="109" y="153.8">11</text>
<text x="120.4" y="153.8">12</text>
<text x="109" y="165">14</text>
<text x="120.4" y="165">15</text>
</g>
</svg>
